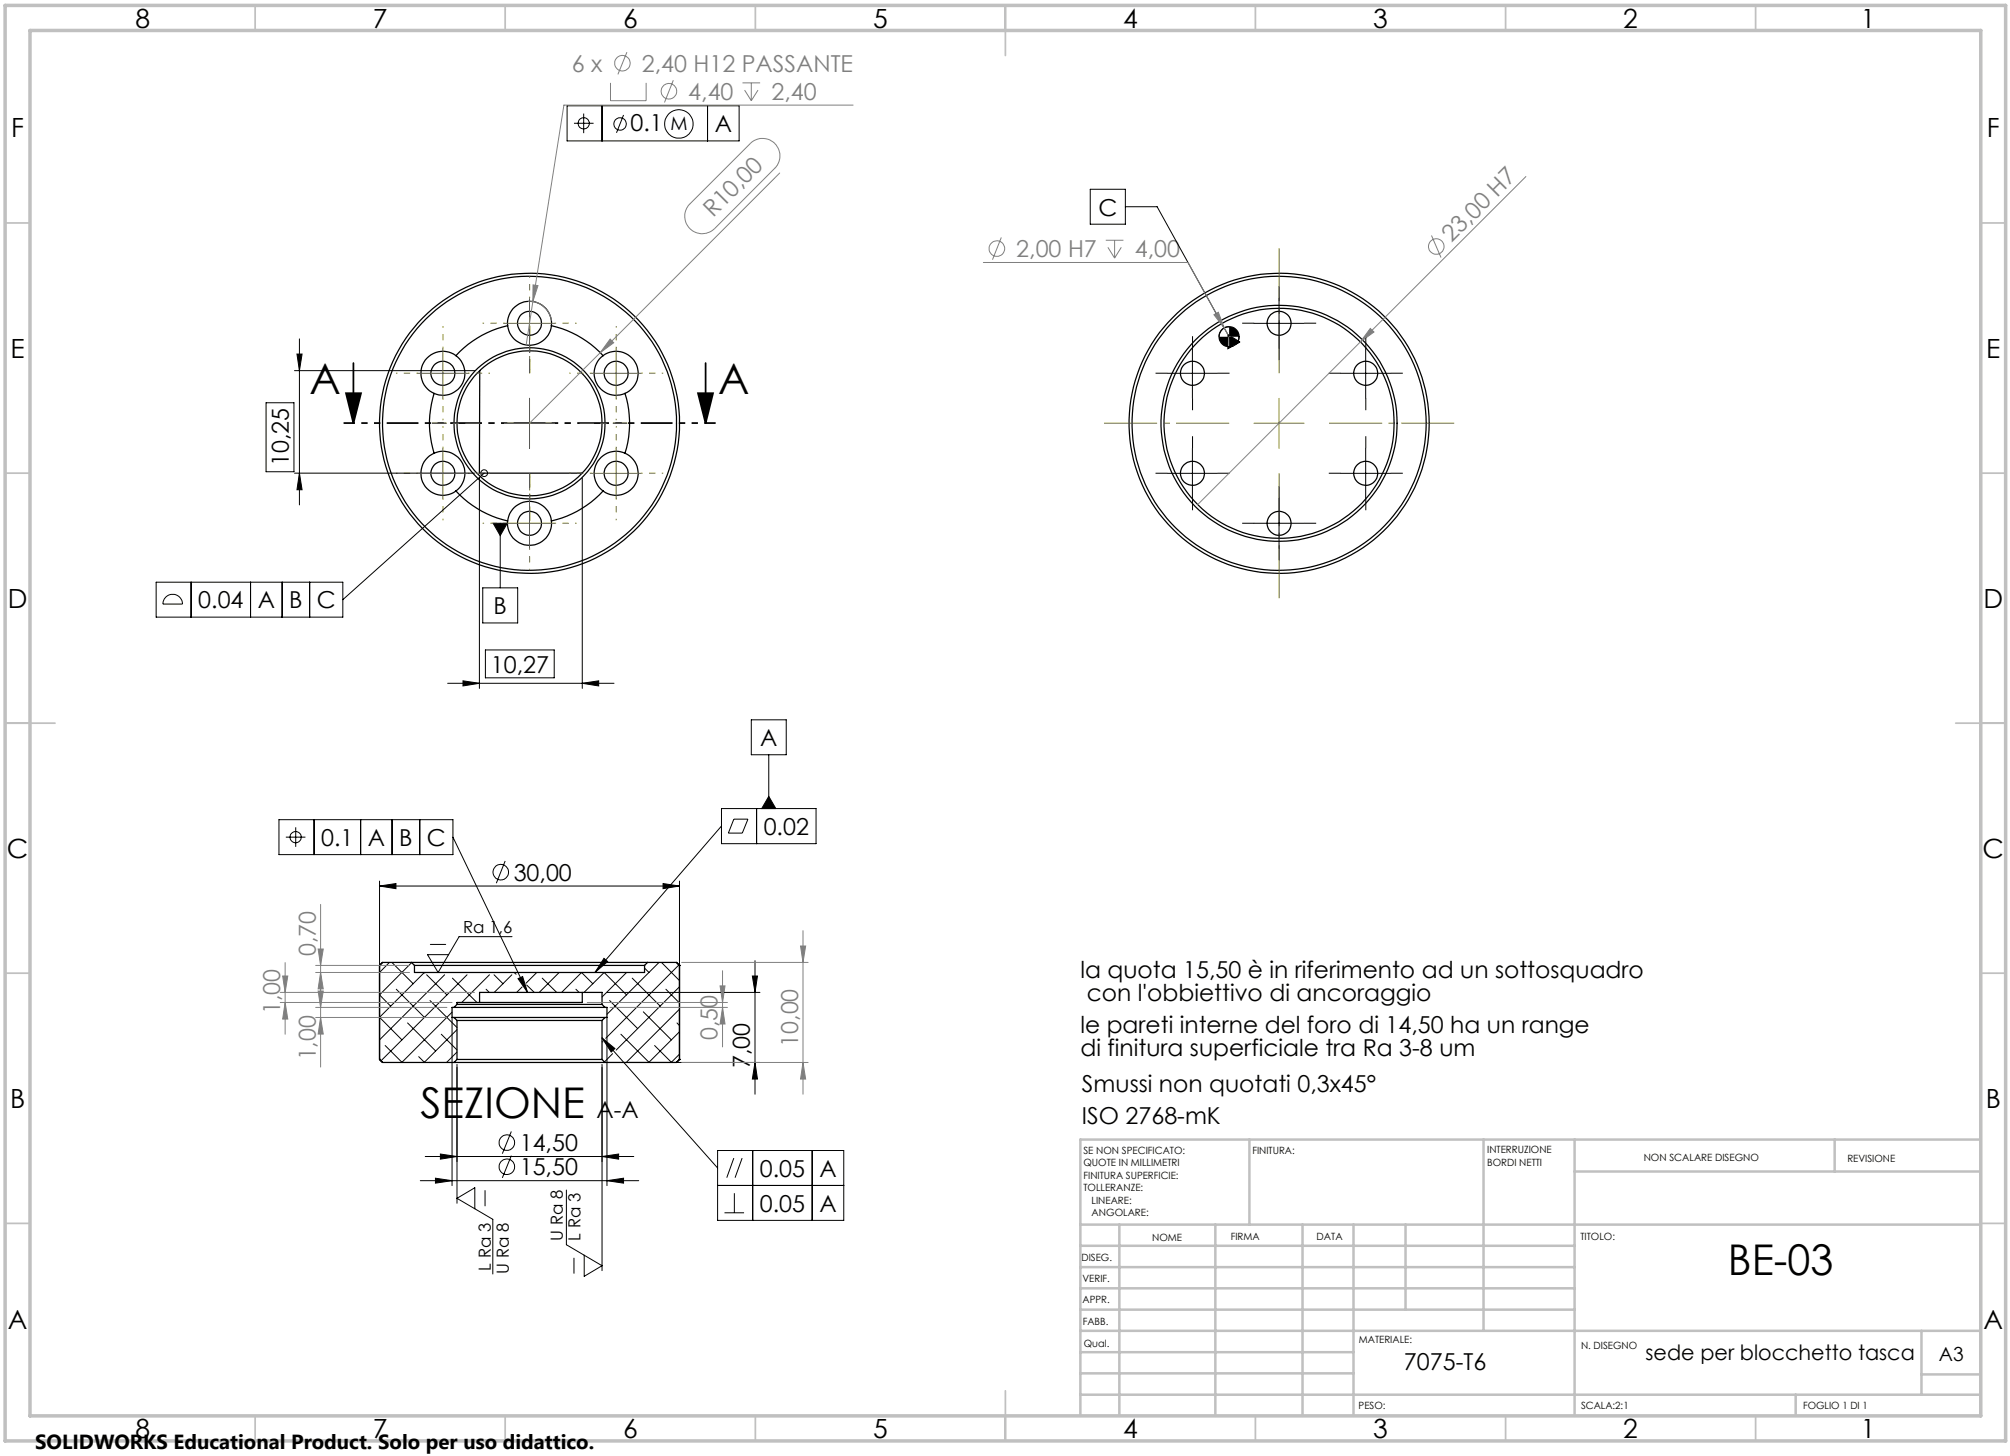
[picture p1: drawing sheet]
<svg xmlns="http://www.w3.org/2000/svg" width="402mm" height="291mm" viewBox="0 0 402 291" stroke-linecap="round" stroke-linejoin="round" font-family="sans-serif">
<g fill="none" stroke="#000" stroke-width=".25">
<path d="M86.8 78.7a19.8 19.8 0 0 0 0 11.9M91.2 71.1a4.4 4.4 0 0 0-6.5 1.3 4.4 4.4 0 0 0 2.1 6.3M91.2 71.1a4.4 4.4 0 0 1 1.2 5.8 4.4 4.4 0 0 1-5.6 1.8M95.9 74.1l-.1 20.5h20.6M101.5 65.1a4.4 4.4 0 0 1 4.4-4.9 4.4 4.4 0 0 1 4.3 4.9M101.5 65.1a20 20 0 0 0-10.3 6M101.5 65.1a4.4 4.4 0 0 0 4.4 3.9 4.4 4.4 0 0 0 4.3-3.9M110.2 65.1a20 20 0 0 1 10.4 6M120.6 71.1a4.4 4.4 0 0 1 6.4 1.3 4.4 4.4 0 0 1-2 6.3M120.6 71.1a4.4 4.4 0 0 0-1.2 5.7 4.4 4.4 0 0 0 5.6 1.9M125 78.7a19.8 19.8 0 0 1 0 11.9M86.8 90.6a4.4 4.4 0 0 0-2.1 6.2 4.4 4.4 0 0 0 6.5 1.4"/>
<path d="M86.8 90.6a4.4 4.4 0 0 1 5.6 1.8 4.4 4.4 0 0 1-1.2 5.8M91.2 98.2a20.2 20.2 0 0 0 10.3 6M120.6 98.2a20.2 20.2 0 0 1-10.4 6M125 90.6a4.4 4.4 0 0 1 2 6.2 4.4 4.4 0 0 1-6.4 1.4M125 90.6a4.4 4.4 0 0 0-5.6 1.8 4.4 4.4 0 0 0 1.2 5.8M101.5 104.2a4.4 4.4 0 0 0 4.4 4.8 4.4 4.4 0 0 0 4.3-4.8M101.5 104.2a4.4 4.4 0 0 1 4.4-4 4.4 4.4 0 0 1 4.3 4M75.9 193h.1M75.9 193v18.8M82.3 192.4h47.2M82.3 192.4h-5.8l-.6 .6M82.3 192.4l.6 .6"/>
<path d="M82.9 193h46M82.9 193v1.4h46v-1.4M116.4 198.4v2h-25v.4M129.5 192.4h5.8l.6 .6M129.5 192.4l-.6 .6M135.9 193h.1M135.9 193v18.8M75.9 211.8h.1M75.9 211.8l.6 .6h14.3M90.8 201.4h30.2M90.8 203.4h30.2M90.8 212.4h30.2"/>
<path d="M90.8 201.4h-.4v2h.4M90.8 203.4l.6 .6M91.4 200.8h29M91.4 204h29M91.4 211.8h29M91.4 204v7.8M91.4 200.8l-.6 .6M91.4 211.8l-.6 .6M95.9 200.4v-2h24.5v2.4M120.4 211.8l.6 .6M120.4 204v7.8M120.4 200.8l.6 .6"/>
<path d="M121 203.4l-.6 .6M121 201.4h.4v2h-.4M135.9 211.8h.1M135.9 211.8l-.6 .6h-14.3"/>
<circle cx="88.5" cy="74.6" r="2.4"/>
<circle cx="105.9" cy="64.6" r="2.39"/>
<circle cx="123.2" cy="74.6" r="2.4"/>
<circle cx="238.4" cy="74.6" r="2.4"/>
<circle cx="245.7" cy="67.3" r="2.01"/>
<circle cx="255.7" cy="64.6" r="2.39"/>
<circle cx="273.1" cy="74.6" r="2.4"/>
<circle cx="88.5" cy="94.6" r="2.4"/>
<circle cx="105.9" cy="84.6" r="30"/>
<circle cx="105.9" cy="84.6" r="15.1"/>
<circle cx="105.9" cy="84.6" r="29.4"/>
<circle cx="105.9" cy="84.6" r="14.5"/>
<circle cx="123.2" cy="94.6" r="2.4"/>
<circle cx="238.4" cy="94.6" r="2.4"/>
<circle cx="255.7" cy="84.6" r="23.6"/>
<circle cx="255.7" cy="84.6" r="23"/>
<circle cx="255.7" cy="84.6" r="30"/>
<circle cx="255.8" cy="84.6" r="29.4"/>
<circle cx="273.1" cy="94.6" r="2.4"/>
<circle cx="105.9" cy="104.6" r="2.4"/>
<circle cx="255.7" cy="104.6" r="2.4"/>
</g>
<g fill="none" stroke="#000" stroke-width=".2">
<path d="M113.4 21.2h34.4v7h-34.4zM114.8 24.6h3.9M116.7 22.7v3.9M120.4 21.2v7M124.7 23l-1.4 3.6M141.5 21.2v7M218 37.8h7v7h-7zM225 41.3h6.4l15.3 27.8M255.7 59.6v10M58.9 74.1h36M59.4 70.8h1l-.5 3.3zM59.9 67.8v33.2"/>
<path d="M105.9 79.6v10M233.4 74.6h10M238.4 69.6v10M245.5 66.9l2.4 1.5-2.4 1.3zM245.7 65.3a1.98 1.98 0 0 0-2 2M247.7 67.3a1.98 1.98 0 0 1-2 2M250.7 64.7h10M268 74.6h10.1M273 69.6v10M53.2 80.5h5.6v13.8h-5.6zM58.9 94.6h36M59.9 94.6l.5 3.3h-1z"/>
<path d="M95.8 95.6v42M96.8 94.6l-28.3 25.3M100.9 84.6h10M116.4 95.6v42M233.4 94.6h10M238.4 89.6v10M255.7 99.6v10M268 94.6h10.1M273 89.6v10M31.2 116.4h37.3v7h-37.3zM33.2 119.4a1.96 1.96 0 0 1 2.1-.4 1.96 1.96 0 0 1 1.2 1.8h-3.9l.2-1zM38.2 116.4v7"/>
<path d="M50.1 116.4v7M56.4 116.4v7M61.9 116.4v7M96.5 117.5h7v7.1h-7zM98.6 104.6h2.8l-1.4 2.5zM100 104.6v12.9M250.7 104.6h10M89.5 136.6h33.3M92.6 136.1l3.2 .5-3.2 .5zM97 130h13.8v5.5h-13.8zM116.4 136.6l3.3-.5v1zM150.2 143.9h7v7h-7z"/>
<path d="M153.7 159.2l1.4 2.5h-2.8zM153.7 150.9v10.8M55.8 163.9h34.8v7h-34.8zM57.2 167.4h3.9M59.1 165.4v3.9M62.8 163.9v7M72.1 163.9v7M75.9 177.2l3.3-.5v1zM75.9 176.2v17.3M75.9 177.2h60M78.4 163.9v7M83.9 163.9v7"/>
<path d="M90.6 167.4l14.9 31M101 172.1l-1.8 4.5M132.6 176.7l3.3 .5-3.3 .5zM135.9 176.2v17.3M144.3 161.7h18.9v7h-18.9zM144.3 165.2l-25.3 29.2M146.7 163.8h2.8l-1.1 2.8h-2.8zM151.3 161.7v7M77.9 192.4l-2 2M78.4 192.4l4.2 4.3M79.2 197.8l5.6 5.6M82.3 192.5l-6.4 6.4 2.2 2.3"/>
<path d="M84.9 194.5l-.1-.1-8.9 9 4.5 4.5M85.3 194.9l4.1 4M86 188.8h3.1M88.9 194.9l-13 13M90.5 195.6l4.9 4.8M93.4 194.9l-17.2 17.2M97.2 197.8l.6 .6M97.9 194.9l-5.6 5.5M98.8 194.9l1.8 1.8M102.3 194.9l-3.5 3.5M102.4 187.3h-10.6l-4.2 7.1-2.1-3.5h4.2M102.9 194.5l.3 .3"/>
<path d="M103.6 195.7l.9-.4 1 3.1zM104.4 197.3l-1.1 1.1M105.3 196.9l1.5 1.5M107.3 194.4l-2.1 2.2M108.4 195.6l2.9 2.8M111.8 194.4l-4 4M115.1 197.8l.7 .6M116.8 198.4l4-4 4.5 4.5M118.5 196.7l-2.2-2.3-4 4M120.8 191.6l.7 .7-2.5 2.1zM121.4 198.4h30.5M125.3 194.4l-4.9 4.9"/>
<path d="M126.4 195.6l5.6 5.6M128.9 193.6l.9 .8M131.8 192.4l-10.4 10.4M132.3 192.4l3.6 3.7M133.1 197.8l2.8 2.7M135.7 192.9l-14.6 14.7M135.9 197.3l-12.7 12.7M150.4 195.1h1l-.4 3.3zM151 192.1v26.7M77 209l3.4 3.4M81.5 204.5l5.6 5.6M83.7 211.3l1.2 1.1"/>
<path d="M86 200l5.4 5.4M88.2 206.8l3.2 3.1M90.4 202.4l-10.1 10M90.4 203.4v33.7M91.4 205.9l-6.6 6.5M91.4 210.4l-2.1 2M91.4 212.8v27.8M120.4 208.3h.1M120.4 207.5l2.5 2.1-.7 .8zM120.4 207.5h.1M120.4 212.8v41.3M120.4 207.5l23.1 26"/>
<path d="M121.4 212.4h30.5M121.4 203.4v33.7M121.9 200l5.6 5.7M122.5 210.7l-1.6 1.6M124.1 206.8l5.7 5.6M128.6 202.3l5.6 5.6M130.9 209l3.4 3.4M135.4 204.5l.5 .6M135.9 201.8l-10.6 10.5M135.9 206.3l-6.2 6.1M135.9 210.8l-1.7 1.6M151 212.4l.4 3.3h-1z"/>
<path d="M84 236.1h43.7M85 231.2h41.7M87.1 235.6l3.3 .5-3.3 .5zM88.1 230.7l3.3 .5-3.3 .6zM97 238v3.1M102.2 226.2l-1.8 4.5M102.2 231.1l-1.8 4.4M113.2 237.9v11l7.2 4.2-3.6 2.1v-4.2M120.4 231.2l3.3-.5v1.1zM121.4 236.1l3.3-.5v1zM143.5 230h25.2v14h-25.2zM143.5 237h25.2"/>
<path d="M146.7 231.6l-1.4 3.9M146.8 238.6v3.9M148.4 231.6l-1.4 3.9M150.5 230v14M162.4 230v14M94.9 241.7v-4.2l-3.5 2.1 7.1 4.2v10.9M114.8 251.6v3M144.9 242.5h3.9"/>
<circle cx="116.7" cy="24.7" r="1.12"/>
<circle cx="124" cy="24.8" r="1.25"/>
<circle cx="135.7" cy="24.8" r="2.85"/>
<circle cx="96.8" cy="94.6" r=".68"/>
<circle cx="59.1" cy="167.4" r="1.12"/>
<circle cx="100.1" cy="174.4" r="1.56"/>
<circle cx="101.3" cy="228.5" r="1.56"/>
<circle cx="101.3" cy="233.3" r="1.56"/>
</g>
<g fill="none" stroke="#808080" stroke-width=".2">
<path d="M122.1 16.6v3.5h7.1v-3.5M125.3 10.4l-1.8 4.5M134.6 16l-1.7 4.5M148.4 16.6h3.6M148.9 18l1.3 2.1M150.2 16.6v3.5M151.6 18l-1.4 2.1M150 28.7a3.5 3.5 0 0 1 4.9 0 3.5 3.5 0 0 1 0 4.9l-12 12.1a3.5 3.5 0 0 1-5 0 3.5 3.5 0 0 1 0-4.9zM155.9 34.6l-50 50M170.6 21h-57.9l-6.2 39.3M305.1 35.3l-33.1 33.1M106.6 57l1 .1-1.1 3.2z"/>
<path d="M196.6 52.5h40.9l7.3 13.1M200.2 47.5l-1.8 4.4M221.1 48h3.5M221.5 49.4l1.3 2.2M222.8 48v3.6M224.2 49.4l-1.4 2.2M286.2 47.1l1.9 4.4M105.6 60.2a4.4 4.4 0 0 1 4.6 3.9M106.5 60.3l-1.3 8.7M122 67.8l.7 .7-2.7 2zM242.7 62.9l.9-.5 1.2 3.2zM244.8 65.6l1.9 3.5"/>
<path d="M272 68.4l-32.5 32.5M274 65.7l.7 .7-2.7 2zM56 198.4h38.9M56.5 195.1h1l-.5 3.3zM57 192.5v14.3M63.1 194.4h18.8M63.1 193h18.8M63.6 189.7h1l-.5 3.3zM63.6 198.1h1l-.5 3.3zM64.1 194.4l.5 3.3h-1zM64.1 180.8v32.5M136.3 192.4h25.3"/>
<path d="M144 197.1h1l-.5 3.3zM144.5 194.1v15.2M160.1 189.1h1l-.6 3.3zM160.5 186.1v32.7M56 200.4h34.4M57 200.4l.5 3.4h-1zM63.1 201.4h26.3M63.1 203.4h26.3M64.1 203.4l.5 3.4h-1zM117.4 200.4h28.1M122 201.4h23.5M136.3 212.4h25.3"/>
<path d="M144.5 201.4l.5 3.3h-1zM160.5 212.4l.6 3.3h-1z"/>
<circle cx="124.5" cy="12.6" r="1.55"/>
<circle cx="133.7" cy="18.3" r="1.55"/>
<circle cx="199.3" cy="49.7" r="1.56"/>
<circle cx="287.2" cy="49.3" r="1.56"/>
</g>
<path d="M69.2 78.6h3l-1.5 6zM70.7 72.6v12M139.6 78.6h3l-1.5 6zM141.1 72.6v12" fill="none" stroke="#000" stroke-width=".35"/>
<g fill="none" stroke="#000" stroke-width=".2" stroke-dasharray="15.2 1.3 1.3 1.3" stroke-linecap="butt">
<path d="M255.8 59.6v-2.4M233.4 74.6h-2.4M238.4 69.6v-2.4M238.4 79.6v2.4M243.4 74.6h2.4M250.8 64.6h-2.4M255.8 69.6v2.4M260.8 64.6h2.4M268.1 74.6h-2.4M273.1 69.6v-2.4M273.1 79.6v2.4M278.1 74.6h2.4"/>
<path d="M233.4 94.6h-2.4M238.4 89.6v-2.4M238.4 99.6v2.4M243.4 94.6h2.4M255.8 99.6v-2.4M268.1 94.6h-2.4M273.1 89.6v-2.4M273.1 99.6v2.4M278.1 94.6h2.4M250.8 104.6h-2.4M255.8 109.6v2.4M260.8 104.6h2.4"/>
</g>
<path d="M105.9 74.6v-9.5M95.9 84.6h-9.5M105.9 94.6v9.5M115.9 84.6h9.5" fill="none" stroke="#000" stroke-width=".2" stroke-dasharray="15.2 1.3 1.3 1.3" stroke-dashoffset="12.4" stroke-linecap="butt"/>
<path d="M143.1 84.6h-74.4" fill="none" stroke="#000" stroke-width=".35" stroke-dasharray="6.4 1.3 1.3 1.3 1.3 1.3" stroke-dashoffset="4.1" stroke-linecap="butt"/>
<path d="M255.8 74.6v-25M245.8 84.6h-25M255.8 94.6v25M265.8 84.6h25" fill="none" stroke="#808000" stroke-width=".2" stroke-dasharray="15.2 1.3 1.3 1.3" stroke-dashoffset="4.6" stroke-linecap="butt"/>
<path d="M105.9 74.6v-9.5M95.9 84.6h-9.5M105.9 94.6v9.5M115.9 84.6h9.5" fill="none" stroke="#808000" stroke-width=".2" stroke-dasharray="15.2 1.3 1.3 1.3" stroke-dashoffset="12.4" stroke-linecap="butt"/>
<g fill="none" stroke="#808000" stroke-width=".2" stroke-dasharray="15.2 1.3 1.3 1.3" stroke-dashoffset="14.9" stroke-linecap="butt">
<path d="M105.9 59.6v-4.4M83.6 74.6h-4.4M88.6 69.6v-4.4M88.6 79.6v4.4M93.6 74.6h4.4M100.9 64.6h-4.4M105.9 69.6v4.4M110.9 64.6h4.4M118.2 74.6h-4.4M123.2 69.6v-4.4M123.2 79.6v4.4M128.2 74.6h4.4"/>
<path d="M83.6 94.6h-4.4M88.6 89.6v-4.4M88.6 99.6v4.4M93.6 94.6h4.4M105.9 99.6v-4.4M118.2 94.6h-4.4M123.2 89.6v-4.4M123.2 99.6v4.4M128.2 94.6h4.4M100.9 104.6h-4.4M105.9 109.6v4.4M110.9 104.6h4.4"/>
</g>
<g fill="none" stroke="#808000" stroke-width=".2">
<path d="M105.9 59.6v10M83.5 74.6h10.1M88.5 69.6v10M100.9 64.7h10M105.9 79.6v10M118.2 74.6h10M123.2 69.6v10M255.7 79.6v10M83.5 94.6h10.1M88.5 89.6v10M100.9 84.6h10M105.9 99.6v10"/>
<path d="M118.2 94.6h10M123.2 89.6v10M250.7 84.6h10M100.9 104.6h10"/>
</g>
<g fill="none" stroke="#c0c0c0" stroke-width=".35">
<path d="M51 1.1v5M101 1.1v5M151 1.1v5M201 1.1v10M251 1.1v5M301 1.1v5M351 1.1v5M1 44.6h5M396 44.6h5M1 94.6h5M396 94.6h5M1 144.6h10"/>
<path d="M391 144.6h10M1 194.6h5M396 194.6h5M1 244.6h5M396 244.6h5M201 278.1v10M51 283.1v5M101 283.1v5M151 283.1v5M251 283.1v5M301 283.1v5M351 283.1v5"/>
</g>
<g fill="none" stroke="#c0c0c0" stroke-width=".5">
<path d="M249.8 227.8v17.1M296.6 227.8v38.3M314.8 227.8v55.3M314.8 234.2h81.2M366.8 227.8v6.4M396 227.8h-180v55.3M216 244.9h180M216 257.6h98.8M216 253.4h98.8M216 249.1h98.8M223.8 244.9v38.2M243 244.9v38.2"/>
<path d="M260.4 244.9v38.2M270.6 244.9v38.2M281 244.9v17M216 278.9h180M216 261.9h98.8M216 274.6h54.6M216 270.4h54.6M216 266.1h180M359 278.9v4.2M384.2 266.1v12.8M384.2 274.8h11.8"/>
</g>
<path d="M1 1.1h400v287h-400zM6 6.1h390v277h-390z" fill="none" stroke="#c0c0c0" stroke-width=".7"/>
<g fill="#000">
<path d="M59.4 70.8h1l-.5 3.3zM59.9 94.6l.5 3.3h-1z"/>
<path d="M139.6 78.6h3l-1.5 6zM69.2 78.6h3l-1.5 6z"/>
<path d="M92.6 136.1l3.2 .5-3.2 .5zM116.4 136.6l3.3-.5v1zM98.6 104.6l1.4 2.5 1.4-2.5zM120.8 191.6l.7 .7-2.5 2.1zM103.6 195.7l.9-.4 1 3.1zM120.4 207.5l2.5 2.1-.7 .8zM153.7 159.2l1.4 2.5h-2.8zM245.5 66.9l2.4 1.5-2.4 1.3zM243.7 67.3a2.04 2.04 0 0 0 2 2v-2zM245.7 65.3v2h2a1.98 1.98 0 0 0-2-2z"/>
<path d="M132.6 176.7l3.3 .5-3.3 .5zM75.9 177.2l3.3-.5v1z"/>
<path d="M151 212.4l.4 3.3h-1zM150.4 195.1h1l-.4 3.3z"/>
<path d="M87.1 235.6l3.3 .5-3.3 .5zM121.4 236.1l3.3-.5v1z"/>
<path d="M88.1 230.7l3.3 .5-3.3 .6zM120.4 231.2l3.3-.5v1.1z"/>
</g>
<g fill="#808080">
<path d="M274 65.7l.7 .7-2.7 2z"/>
<path d="M122 67.8l.7 .7-2.7 2z"/>
<path d="M106.6 57l-.1 3.3 1.1-3.2zM242.7 62.9l2.1 2.7-1.2-3.2z"/>
<path d="M64.1 194.4l.5 3.3h-1zM63.6 189.7h1l-.5 3.3z"/>
<path d="M160.1 189.1h1l-.6 3.3zM160.5 212.4l.6 3.3h-1z"/>
<path d="M63.6 198.1h1l-.5 3.3zM64.1 203.4l.5 3.4h-1zM144 197.1h1l-.5 3.3zM144.5 201.4l.5 3.3h-1z"/>
<path d="M56.5 195.1h1l-.5 3.3zM57 200.4l.5 3.4h-1z"/>
</g>
<g font-size="8.5">
<text x="61.8" y="78.9">A</text>
<text x="143.6" y="78.9">A</text>
<text x="84" y="223.6">SEZIONE</text>
<text x="345.5" y="254.9">BE-03</text>
</g>
<g font-size="5.3">
<text x="27.1" y="5.6">8</text>
<text x="74.6" y="5.6">7</text>
<text x="124.6" y="5.6">6</text>
<text x="174.6" y="5.6">5</text>
<text x="224.6" y="5.6">4</text>
<text x="274.6" y="5.6">3</text>
<text x="324.6" y="5.6">2</text>
<text x="372.1" y="5.6">1</text>
<text x="2.2" y="27.3">F</text>
<text x="397.2" y="27.3">F</text>
<text x="2.1" y="71.6">E</text>
<text x="397.1" y="71.6">E</text>
<text x="1.6" y="121.6">D</text>
<text x="396.6" y="121.6">D</text>
<text x="1.4" y="171.6">C</text>
<text x="396.4" y="171.6">C</text>
<text x="2" y="221.6">B</text>
<text x="397" y="221.6">B</text>
<text x="1.6" y="265.8">A</text>
<text x="396.6" y="265.8">A</text>
<text x="27.1" y="287.6">8</text>
<text x="74.6" y="287.6">7</text>
<text x="124.6" y="287.6">6</text>
<text x="174.6" y="287.6">5</text>
<text x="224.6" y="287.6">4</text>
<text x="274.6" y="287.6">3</text>
<text x="324.6" y="287.6">2</text>
<text x="372.1" y="287.6">1</text>
</g>
<g font-size="4.7" fill="#808080">
<text x="114.3" y="14.3">6 x</text>
<text x="128.3" y="14.3">2,40 H12 PASSANTE</text>
<text x="137.6" y="19.9">4,40</text>
<text x="154.3" y="19.9">2,40</text>
<text x="142.6" y="43.5" transform="rotate(-45 142.6 43.5)">R10,00</text>
<text x="203.2" y="51.4">2,00 H7</text>
<text x="226.9" y="51.4">4,00</text>
<text x="290.2" y="48.7" transform="rotate(-45 290.2 48.7)">23,00 H7</text>
<text x="63.1" y="191.1" transform="rotate(-90 63.1 191.1)">0,70</text>
<text x="56" y="202.8" transform="rotate(-90 56 202.8)">1,00</text>
<text x="143.5" y="208" transform="rotate(-90 143.5 208)">0,50</text>
<text x="159.6" y="209.3" transform="rotate(-90 159.6 209.3)">10,00</text>
<text x="63.1" y="212" transform="rotate(-90 63.1 212)">1,00</text>
</g>
<g font-size="4.7">
<text x="126" y="26.1">0.1</text>
<text x="142.9" y="26.4">A</text>
<text x="219.6" y="43.1">C</text>
<text x="57.8" y="93.2" transform="rotate(-90 57.8 93.2)">10,25</text>
<text x="39.7" y="121.7">0.04</text>
<text x="51.5" y="121.7">A</text>
<text x="57.8" y="121.7">B</text>
<text x="63.4" y="121.7">C</text>
<text x="98.7" y="122.8">B</text>
<text x="98.1" y="134.5">10,27</text>
<text x="152" y="149.2">A</text>
<text x="152.7" y="166.9">0.02</text>
<text x="64.2" y="169.1">0.1</text>
<text x="73.5" y="169.1">A</text>
<text x="79.8" y="169.1">B</text>
<text x="85.4" y="169.1">C</text>
<text x="102.7" y="176.1">30,00</text>
<text x="216" y="195.6">la quota 15,50 è in riferimento ad un sottosquadro</text>
<text x="217.3" y="200.2">con l'obbiettivo di ancoraggio</text>
<text x="216" y="206.6">le pareti interne del foro di 14,50 ha un range</text>
<text x="149.9" y="213.6" transform="rotate(-90 149.9 213.6)">7,00</text>
<text x="216" y="211.1">di finitura superficiale tra Ra 3-8 um</text>
<text x="216.3" y="218.3">Smussi non quotati 0,3x45°</text>
<text x="119.3" y="223.6">A-A</text>
<text x="216.3" y="224.7">ISO 2768-mK</text>
<text x="103.9" y="230.2">14,50</text>
<text x="103.9" y="235">15,50</text>
<text x="151.9" y="235.3">0.05</text>
<text x="163.8" y="235.3">A</text>
<text x="151.9" y="242.3">0.05</text>
<text x="163.8" y="242.3">A</text>
<text x="280.7" y="274">7075-T6</text>
</g>
<text font-size="4.2" x="329" y="271.8">sede per blocchetto tasca</text>
<text font-size="4.1" x="7" y="289.7">SOLIDWORKS Educational Product. Solo per uso didattico.</text>
<text font-size="3.9" x="387.7" y="272.1">A3</text>
<text font-size="3.7" x="134" y="26.1">M</text>
<g font-size="3.3">
<text x="92.6" y="186.6">Ra 1,6</text>
<text x="112.5" y="248.1" transform="rotate(-90 112.5 248.1)">U Ra 8</text>
<text x="116.1" y="248.1" transform="rotate(-90 116.1 248.1)">L Ra 3</text>
<text x="98.1" y="254.1" transform="rotate(-90 98.1 254.1)">L Ra 3</text>
<text x="101.7" y="254.7" transform="rotate(-90 101.7 254.7)">U Ra 8</text>
</g>
<g font-size="2">
<text x="216.6" y="230.7">SE NON SPECIFICATO:</text>
<text x="216.6" y="233.2">QUOTE IN MILLIMETRI</text>
<text x="250.4" y="230.7">FINITURA:</text>
<text x="297.3" y="230.6">INTERRUZIONE</text>
<text x="297.3" y="233.1">BORDI NETTI</text>
<text x="328.6" y="232">NON SCALARE DISEGNO</text>
<text x="369.4" y="232.2">REVISIONE</text>
<text x="216.6" y="235.7">FINITURA SUPERFICIE:</text>
<text x="216.6" y="238.2">TOLLERANZE:</text>
<text x="218.2" y="240.7">LINEARE:</text>
<text x="218.3" y="243.2">ANGOLARE:</text>
<text x="230.4" y="248.1">NOME</text>
<text x="246.1" y="248">FIRMA</text>
<text x="263.2" y="248">DATA</text>
<text x="316" y="248">TITOLO:</text>
<text x="216.2" y="252.1">DISEG.</text>
<text x="216.4" y="256.4">VERIF.</text>
<text x="216.4" y="260.5">APPR.</text>
<text x="216.5" y="264.8">FABB.</text>
<text x="216.7" y="269.2">Qual.</text>
<text x="271.7" y="268.6">MATERIALE:</text>
<text x="316.1" y="269.7">N. DISEGNO</text>
<text x="271.6" y="281.6">PESO:</text>
<text x="316.1" y="281.7">SCALA:2:1</text>
<text x="360.5" y="281.7">FOGLIO 1 DI 1</text>
</g>
</svg>
